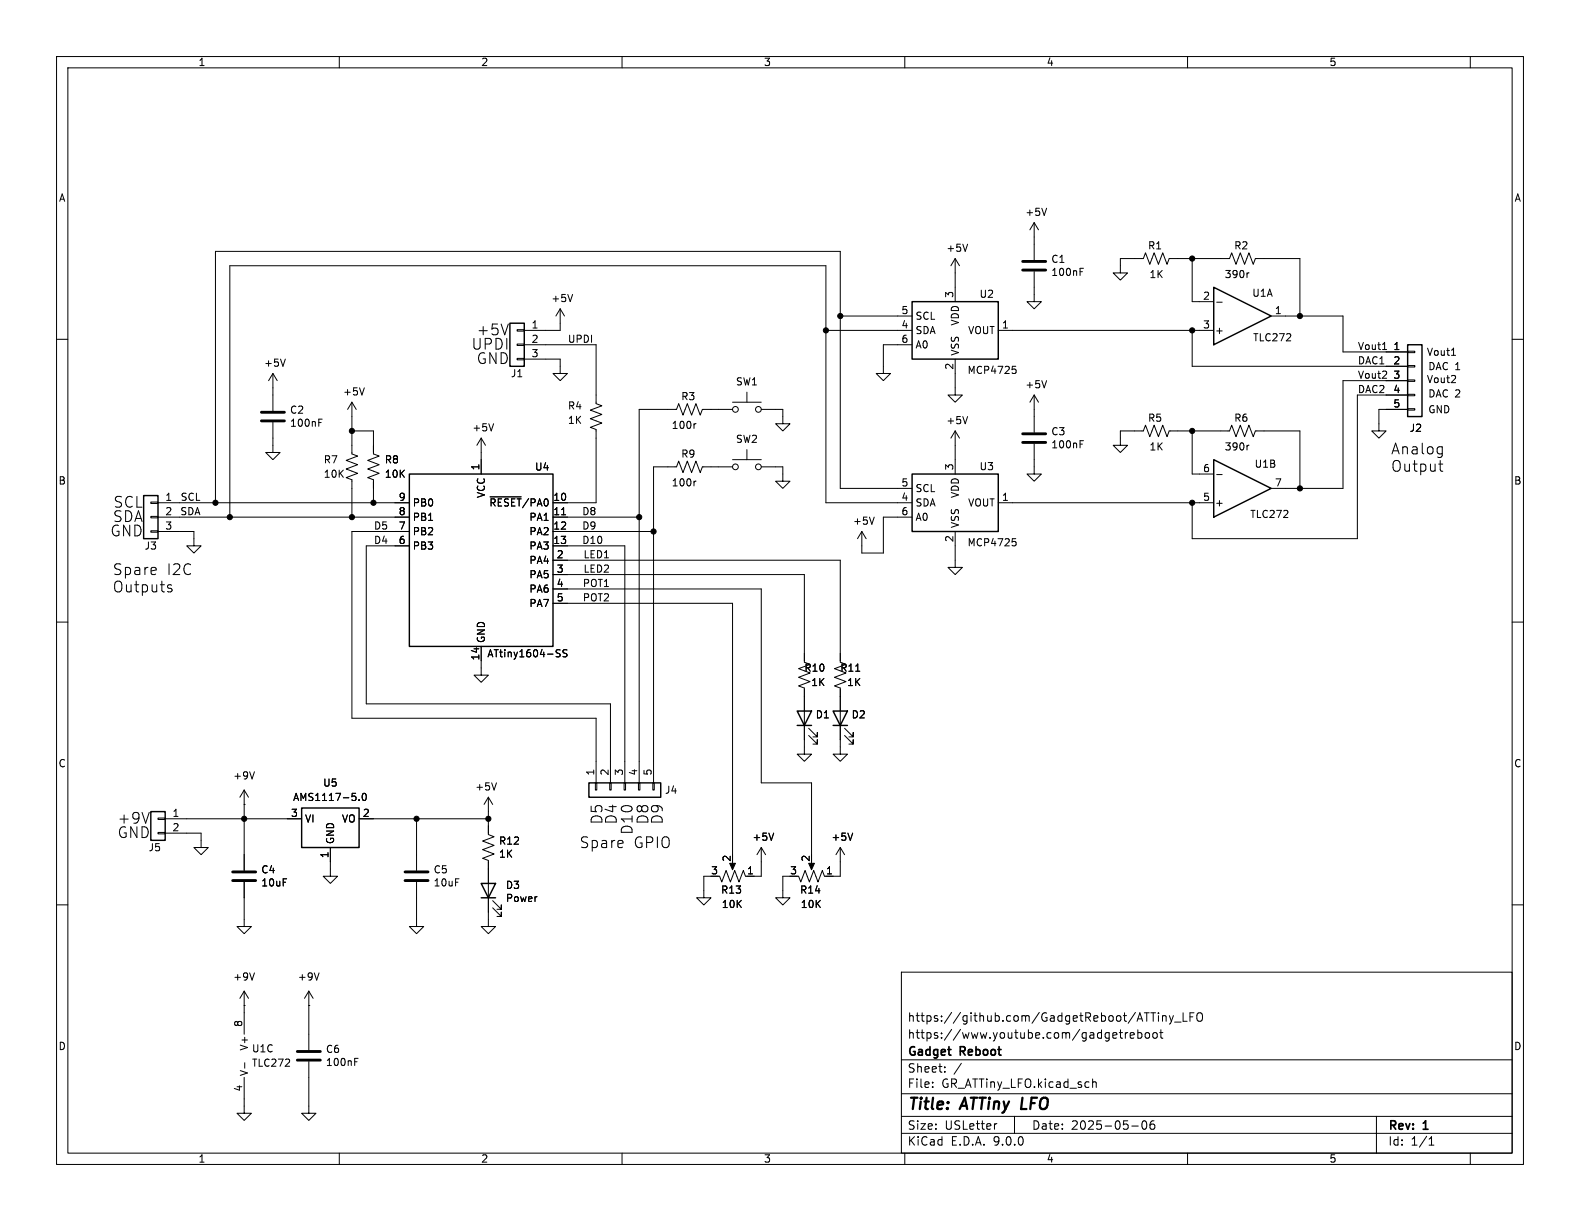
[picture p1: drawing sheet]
<svg xmlns="http://www.w3.org/2000/svg" width="279mm" height="216mm" viewBox="0 0 279 216" stroke-linecap="round" stroke-linejoin="round" font-family="sans-serif">
<g fill="none" stroke="#000" stroke-width=".18">
<path d="M10 10h259.4v195.9h-259.4zM12 12h255.4v191.9h-255.4zM60 10v2M110 10v2M160 10v2M210 10v2M260 10v2M182.9 39.4v6.6M182.9 39.4l-.8 1.2M182.9 39.4l.7 1.2M185.1 36.8l-.4 1.3M91.4 58.3h1.3v.2h-1.3z"/>
<path d="M99.1 54.6v3.8h-6.4M99.1 54.6l-.8 1.3M99.1 54.6l.7 1.3M101.3 52.1l-.5 1.2M146 58.4h15.3M148.6 55.9h12.7M168.9 45.7v7.6M168.9 45.7l-.8 1.3M168.9 45.7l.8 1.3M171.1 43.2l-.4 1.2M176.5 58.4h38.1M182.9 48v5.3h1.2l-1.2 1.3-1.3-1.3h1.3"/>
<path d="M191 48h.4M191 47.4h.6M198.1 48.3h-1.3l1.3 1.2 1.3-1.2h-1.3v-2.6h4.1l.4-1 .7 2 .8-2 .8 2 .7-2 .8 2 .4-1h10.6l.4-1 .8 2 .7-2 .8 2 .8-2 .7 2 .4-1h7.9v10.2M210.8 58.4v6.4h38.1M210.8 45.7v7.6h3.8M215.2 53.4h.9M220.9 48.2l-.3 .1M224.8 55.9h12.7v6.3h11.4M10 60h2M48.3 74.7v5.3h1.2l-1.2 1.3-1.3-1.3h1.3M48.3 66v6.6M48.3 66l-.8 1.3"/>
<path d="M48.3 66l.7 1.3M50.5 63.5l-.5 1.3M56.4 74.7h.4M56.4 74.1h.6M62.2 76.2h3.8v4.1l1.1 .3-2.1 .8 2.1 .8-2.1 .7 2.1 .8-2.1 .8 1 .3v4.1M62.2 71.1v9.2l1 .3-2 .8 2 .8-2 .7 2 .8-2 .8 1 .3v6.6M62.2 71.1l-.7 1.3M62.2 71.1l.8 1.3M64.4 68.6l-.4 1.2M85.1 77.5l-.8 1.2M85.1 77.5l.8 1.2M85.1 77.5v6.3"/>
<path d="M87.3 74.9l-.4 1.3M91.4 60.8h1.3v.3h-1.3zM91.4 63.4h1.3v.2h-1.3zM92.7 63.5h6.4v2.5h1.2l-1.2 1.3-1.3-1.3h1.3M92.7 61h12.7v10.4l1 .4-2 .7 2 .8-2 .7 2 .8-2 .8 1 .3v13h-7.6M123.1 74.9l-.3 .1M129.5 72.4h-5.3l-.4 1-.7-2-.8 2-.8-2-.7 2-.8-2-.4 1h-6.6v66M129.5 71.1h5.1M132.1 69.3v1.8M132.1 79.5v1.8M134.6 72.4h3.8v2.5h1.3l-1.3 1.3-1.2-1.3h1.2M161.3 61h-5.1v5h1.3l-1.3 1.3-1.3-1.3h1.3"/>
<path d="M168.9 63.5v6.4h1.3l-1.3 1.2-1.3-1.2h1.3M168.9 76.2v7.6M168.9 76.2l-.8 1.3M168.9 76.2l.8 1.3M171.1 73.7l-.4 1.2M179 64.8h.6M179.1 65.3h.3l.3 .2-.1 .4-.5 .1M182.9 78.5v5.3h1.2l-1.2 1.3-1.3-1.3h1.3M182.9 69.9v6.6M182.9 69.9l-.8 1.2M182.9 69.9l.7 1.2M185.1 67.3l-.4 1.3"/>
<path d="M191 78.5h.4M191 77.9h.6M198.1 78.7h-1.3l1.3 1.3 1.3-1.3h-1.3v-2.5h4.1l.4-1 .7 2 .8-2 .8 2 .7-2 .8 2 .4-1h10.6l.4-1 .8 2 .7-2 .8 2 .8-2 .7 2 .4-1h7.9v10.2M210.8 76.2v7.6h3.8M220.9 78.7l-.3 .1M244.4 66.9h.8M244.5 61.8h.7M245.1 65.7v.5M248.9 62.1h1.3v.3h-1.3zM248.9 64.6h1.3v.3h-1.3zM248.9 67.2h1.3v.2h-1.3zM248.9 69.7h1.3v.3h-1.3z"/>
<path d="M248.9 72.3h1.3v.2h-1.3zM248.9 72.4h-5.1v3.8h1.3l-1.3 1.3-1.2-1.3h1.2M248.9 67.3h-11.4v19.1h-12.7M248.9 69.9h-8.9v25.4h-29.2v-6.4M254.9 79l.1 .1M255 79v1.5l-.1 .3M256.6 67.7h.8M256.7 62.8h.7M257.3 66.5v.4M267.4 60h2M26.7 88.8h1.2v.2h-1.2zM26.7 91.3h1.2v.3h-1.2z"/>
<path d="M26.7 93.9h1.2v.2h-1.2zM27.9 94h6.4v2.5h1.3l-1.3 1.3-1.3-1.3h1.3M27.9 88.9h44.5M27.9 91.4h44.5M72.4 94h-10.2v33h43.2v11.4M72.4 96.5h-7.6v28h43.1v13.9M86.7 87.9h5.5M97.8 99.1h50.8v18l1 .4-2 .7 2 .8-2 .8 2 .7-2 .8 1 .4v11.7h1.3l-1.3 1.2-1.3-1.2h1.3M97.8 96.5h12.7v41.9M97.8 91.4h15.2M97.8 94h17.8M99.3 91h.7"/>
<path d="M123.1 85.1h-.3M129.5 82.6h-5.3l-.4 1-.7-2.1-.8 2.1-.8-2.1-.7 2.1-.8-2.1-.4 1.1h-4v55.8M129.5 81.3h5.1M134.6 82.6h3.8v2.5h1.3l-1.3 1.3-1.2-1.3h1.2M152.4 94l-.8 1.3M152.4 94l.8 1.3M154.6 91.4l-.4 1.3M161.3 88.9h-15.3v-41.9h-105.4v44.4M161.3 91.4h-5.1v6.4h-3.8v-3.8M161.3 86.4h-12.7v-41.9h-110.5v44.4M168.9 94v6.3h1.3l-1.3 1.3-1.3-1.3h1.3M176.5 88.9h38.1"/>
<path d="M179 95.3h.6M179.1 95.7h.3l.3 .3-.1 .4-.5 .1M215.2 83.9h.9M254.4 82.1h.7M254.7 83.1l.1 .1 .3 .1M255 80.2l-.1 .1M10 110h2M29.9 104l.4 .1 .1 .3-.2 .3h-.4M29.9 103.4l.4 .1M85.1 114.3v5.1h1.3l-1.3 1.3-1.3-1.3h1.3M97.8 101.6h44.4v15.5l1.1 .4-2.1 .7 2.1 .8-2.1 .8 2.1 .7-2.1 .8 1 .4v11.7h1.3l-1.3 1.2-1.2-1.2h1.2M97.8 104.1h36.8v34.3h8.9v12.7"/>
<path d="M97.8 106.7h31.7v44.4M98.5 115.4l.4 .2 .2 .3-.3 .2h-.5M98.5 114.9h.6M100.3 114.9h-.5l-.2 .1v.4l.5 .2 .2 .3-.3 .2h-.5M151.3 118.7h.7M267.4 110h2M43.2 139.7v14.2M43.2 139.7l-.8 1.3M43.2 139.7l.7 1.3M45 136.5l-.4 1.2M87.8 138.4l-.4 1.3M105.3 138.4h.2v1.3h-.2z"/>
<path d="M107.8 138.4h.3v1.3h-.3zM110.4 138.4h.2v1.3h-.2zM112.9 138.4h.3v1.3h-.3zM115.4 138.4h.3v1.3h-.3zM143 130l1.5 1.6v-.8v.8h-.7M143 128.8l1.5 1.5v-.8v.8h-.7M149.4 130l1.5 1.6v-.8v.8h-.8M149.4 128.8l1.5 1.5v-.8v.8h-.8M27.9 144.7h1.3v.2h-1.3zM27.9 147.2h1.3v.2h-1.3zM29.2 147.3h6.4v2.6h-1.3l1.3 1.2 1.2-1.2h-1.2M29.2 144.8h24.1"/>
<path d="M43.2 142.2h.1M43.2 156v7.8h1.2l-1.2 1.3-1.3-1.3h1.3M58.4 149.9v5h1.3l-1.3 1.3-1.3-1.3h1.3M63.5 141.4v.1M63.5 144.8h22.9M64.2 140.4l.1-.1a.68 .68 0 0 1 .5 .6 .68 .68 0 0 1-.5 .6l-.1-.1-.2-.3zM73.7 156v7.8h1.2l-1.2 1.3-1.3-1.3h1.3M73.7 144.8v9.1M86.4 141v6.6l1 .4-2.1 .7 2.1 .8-2.1 .7 2.1 .8-2.1 .8 1.1 .3v11.7h1.2l-1.2 1.3-1.3-1.3h1.3M86.4 141l.7 1.2M86.4 141l-.8 1.2M87.1 159.3l1.5 1.5v-.8v.8h-.7"/>
<path d="M125.7 154.9h-1.2v3.9h1.2l-1.2 1.2-1.3-1.2h1.3M127 154.9h.3l.3 1.1 .8-2.1 .8 2.1 .7-2.1 .8 2.1 .7-2.1 .4 1M129.5 152.4v1M134.6 149.9l-.7 1.2M134.6 149.9l.8 1.2M134.6 149.9v5h-2.5M136.8 147.3l-.4 1.3M139.7 154.9h-1.3v3.9h1.3l-1.3 1.2-1.2-1.2h1.2M141 154.9h.2l.4 1.1 .8-2.1 .7 2.1 .8-2.1 .8 2.1 .7-2.1 .4 1M143.5 152.4v1M148.6 149.9v5h-2.6M148.6 149.9l-.8 1.2"/>
<path d="M148.6 149.9l.8 1.2M150.8 147.3l-.4 1.3M10 160h2M43.2 177.8h.1M43.2 175.3v7.6M43.2 175.3l-.8 1.2M43.2 175.3l.7 1.2M45 172l-.4 1.3M54.6 177.8h.1M54.6 175.3v10.4M54.6 175.3l-.8 1.2M54.6 175.3l.8 1.2"/>
<path d="M56.4 172l-.4 1.3M87.1 160.5l1.5 1.6v-.8v.8h-.7M159.4 171.9h108v32h-108zM203.5 179.1h.9M204.9 179.1v.1M204.9 179.6v1M205.6 179.7l.2-.1 .3 .1 .1 .9M205.6 179.6v1M206.8 179.6l.3 1M207.5 179.6l-.4 1M209.2 179.1v1.5h.7M210.4 179.8h.5"/>
<path d="M211.1 179.1h-.7v1.5M211.9 179.2a.5 .5 0 0 1 .5-.1 .5 .5 0 0 1 .2 .5v.5a.5 .5 0 0 1-.5 .5 .5 .5 0 0 1-.5-.5v-.5zM267.4 160h2M43.2 190.5v6.4h1.2l-1.2 1.2-1.3-1.2h1.3M43.3 187.9v1M54.6 187.7v9.2h1.3l-1.3 1.2-1.3-1.2h1.3M62.7 187.7h.4M62.7 187.1h.6M159.4 197.4h108M159.4 193.4h108M159.4 187.4h108M164.9 192.1v.2"/>
<path d="M164.9 191.4v.1M167.1 189.4v.2M167.1 188.7v.1M170 188l-1.3 1.9M176.3 198.7l-.3 .1M179.4 197.4v3M193.2 190.8v1.5M193.2 191.4l.2-.1 .4 .1 .1 .9M197.3 182.6l.2 .3-.7 .2M197.4 183.5l-.1 .1M197.9 182.6h.6M198.1 182.1v1.3l.4 .2"/>
<path d="M199 182.6v1M199.4 182.6l-.3 .1-.1 .2M199.9 183.1l.7-.2-.1-.2-.4-.1-.2 .2v.7h.6M200.1 199.1h1.2M201.2 182.7l.4-.1 .3 .3v.4l-.1 .2h-.6M201.2 182.1v1.5M202.1 198.3l.2-.1a.81 .81 0 0 1 .6 .6 .81 .81 0 0 1-.3 .8l-.2 .1a.81 .81 0 0 1-.3-1.4zM202.6 182.7l.2-.1 .4 .1 .1 .6-.2 .2-.3 .1-.2-.2zM204 182.7l.4-.1 .2 .3v.4l-.2 .3-.4-.1-.1-.2v-.4zM204.1 198.2a.59 .59 0 0 0-.7 .6v.6l.1 .2 .4 .1 .2-.2 .1-.5-.1-.2h-.5l-.2 .2M205.1 182.6h.5M205.3 182.1v1.3l.3 .2"/>
<path d="M207.1 180.6l-.1 .3-.2 .2M207.7 180.7h1.2M243.4 197.4v6.5M60 203.9v2M110 203.9v2M159.4 200.4h108M160 203.9v2M210 203.9v2M252.7 202.5h.9M252.7 201.4l.4-.4v1.5M260 203.9v2"/>
<circle cx="130" cy="72.4" r=".51"/>
<circle cx="134.1" cy="72.4" r=".51"/>
<circle cx="130" cy="82.6" r=".51"/>
<circle cx="134.1" cy="82.6" r=".51"/>
</g>
<g fill="none" stroke="#000" stroke-width=".25">
<path d="M90.2 57.2h2.5v7.6h-2.5zM161.3 53.3h15.2v10.2h-15.2zM214.6 50.8l10.2 5.1-10.2 5.1zM248.9 61h2.6v12.7h-2.6zM25.4 87.6h2.5v7.7h-2.5zM72.4 83.8h25.4v30.5h-25.4zM161.3 83.8h15.2v10.2h-15.2zM214.6 81.3l10.2 5.1-10.2 5zM104.1 138.4h12.7v2.6h-12.7zM141 125.7h2.5l-1.3 2.6zM141 128.3h2.5M147.3 125.7h2.6l-1.3 2.6z"/>
<path d="M147.3 128.3h2.6M26.7 143.5h2.5v5.1h-2.5zM53.3 142.9h10.2v7h-10.2zM85.1 156.2h2.5l-1.2 2.6zM85.1 158.8h2.5"/>
</g>
<path d="M180.8 46.2h4.1M180.8 47.8h4.1M46.2 72.9h4.1M46.2 74.4h4.1M180.8 76.7h4.1M180.8 78.2h4.1M41.1 154.2h4.1M41.1 155.7h4.1M71.6 154.2h4.1M71.6 155.7h4.1M52.6 185.9h4M52.6 187.5h4" fill="none" stroke="#000" stroke-width=".51"/>
<g fill="#000" stroke="#000" stroke-width=".18">
<path d="M129 152.7h1l-.5 1.1zM143 152.7h1l-.5 1.1z"/>
<circle cx="146" cy="58.4" r=".46"/>
<circle cx="148.6" cy="55.9" r=".46"/>
<circle cx="210.8" cy="45.7" r=".46"/>
<circle cx="210.8" cy="58.4" r=".46"/>
<circle cx="229.9" cy="55.9" r=".46"/>
<circle cx="62.2" cy="76.2" r=".46"/>
<circle cx="210.8" cy="76.2" r=".46"/>
<circle cx="38.1" cy="88.9" r=".46"/>
<circle cx="40.6" cy="91.4" r=".46"/>
<circle cx="62.2" cy="91.4" r=".46"/>
<circle cx="66" cy="88.9" r=".46"/>
<circle cx="113" cy="91.4" r=".46"/>
<circle cx="115.6" cy="94" r=".46"/>
<circle cx="210.8" cy="88.9" r=".46"/>
<circle cx="229.9" cy="86.4" r=".46"/>
<circle cx="43.2" cy="144.8" r=".46"/>
<circle cx="73.7" cy="144.8" r=".46"/>
<circle cx="86.4" cy="144.8" r=".46"/>
</g>
<g font-size="2.8">
<text x="160.4" y="196.8">Title:</text>
<text x="170.1" y="196.8">ATTiny LFO</text>
</g>
<g font-size="2.7">
<text x="84.3" y="59.4">+5V</text>
<text x="83.4" y="62">UPDI</text>
<text x="84.3" y="64.5">GND</text>
<text x="245.9" y="80.5">Analog</text>
<text x="245.9" y="83.6">Output</text>
<text x="20.1" y="89.9">SCL</text>
<text x="19.5" y="95">GND</text>
<text x="20" y="92.5">SDA</text>
<text x="19.8" y="101.8">Spare</text>
<text x="29.4" y="101.8">I2C</text>
<text x="19.8" y="104.9">Outputs</text>
<text x="20.8" y="145.8">+9V</text>
<text x="20.8" y="148.3">GND</text>
<text x="106.7" y="145.8" transform="rotate(-90 106.7 145.8)">D5</text>
<text x="109.2" y="145.8" transform="rotate(-90 109.2 145.8)">D4</text>
<text x="112" y="147.6" transform="rotate(-90 112 147.6)">D10</text>
<text x="114.8" y="145.8" transform="rotate(-90 114.8 145.8)">D8</text>
<text x="117.3" y="145.8" transform="rotate(-90 117.3 145.8)">D9</text>
<text x="102.4" y="150.1">Spare</text>
<text x="112" y="150.1">GPIO</text>
</g>
<g font-size="2.1">
<text x="160.4" y="183.9">https://www.youtube.com/gadgetreboot</text>
<text x="160.4" y="180.9">https://github.com/GadgetReboot/ATTiny_LFO</text>
<text x="160.4" y="189.9">Sheet:</text>
<text x="160.4" y="187.1">Gadget</text>
<text x="169.9" y="187.1">Reboot</text>
<text x="160.4" y="192.6">File:</text>
<text x="166.5" y="192.6">GR_ATTiny_LFO.kicad_sch</text>
<text x="160.4" y="202.8">KiCad</text>
<text x="160.4" y="200">Size:</text>
<text x="167.1" y="200">USLetter</text>
<text x="168.1" y="202.8">E.D.A.</text>
<text x="175.7" y="202.8">9.0.0</text>
<text x="182.4" y="200">Date:</text>
<text x="189.4" y="200">2025-05-06</text>
<text x="245.4" y="200.2">Rev:</text>
<text x="245.4" y="202.8">Id:</text>
<text x="249.5" y="202.8">1/1</text>
<text x="251.8" y="200.2">1</text>
</g>
<g font-size="1.8">
<text x="35" y="11.9">1</text>
<text x="85" y="11.9">2</text>
<text x="135" y="11.9">3</text>
<text x="185" y="11.9">4</text>
<text x="235" y="11.9">5</text>
<text x="10.3" y="35.9">A</text>
<text x="267.7" y="35.9">A</text>
<text x="181.2" y="38.4">+5V</text>
<text x="167.3" y="44.7">+5V</text>
<text x="185.8" y="46.7">C1</text>
<text x="202.9" y="44.3">R1</text>
<text x="218.2" y="44.3">R2</text>
<text x="97.4" y="53.6">+5V</text>
<text x="168.7" y="52.8" transform="rotate(-90 168.7 52.8)">3</text>
<text x="173.1" y="52.9">U2</text>
<text x="185.8" y="49">100nF</text>
<text x="203.2" y="49.4">1K</text>
<text x="212.7" y="53.1">2</text>
<text x="216.5" y="49.4">390r</text>
<text x="221.4" y="52.7">U1A</text>
<text x="93.9" y="58.2">1</text>
<text x="159.3" y="55.6">5</text>
<text x="159.3" y="58.2">4</text>
<text x="161.8" y="56.7">SCL</text>
<text x="161.8" y="59.3">SDA</text>
<text x="169.8" y="57.7" transform="rotate(-90 169.8 57.7)">VDD</text>
<text x="171.1" y="59.3">VOUT</text>
<text x="177.1" y="58.2">1</text>
<text x="212.7" y="58.2">3</text>
<text x="214.8" y="59.3">+</text>
<text x="225.4" y="55.6">1</text>
<text x="46.6" y="65">+5V</text>
<text x="93.9" y="60.7">2</text>
<text x="93.9" y="63.2">3</text>
<text x="100.3" y="60.7">UPDI</text>
<text x="159.3" y="60.7">6</text>
<text x="161.8" y="61.8">A0</text>
<text x="168.7" y="65.5" transform="rotate(-90 168.7 65.5)">2</text>
<text x="169.8" y="63" transform="rotate(-90 169.8 63)">VSS</text>
<text x="221.5" y="60.6">TLC272</text>
<text x="240" y="62">Vout1</text>
<text x="240" y="64.5">DAC1</text>
<text x="246.3" y="62">1</text>
<text x="246.3" y="64.5">2</text>
<text x="252.2" y="63">Vout1</text>
<text x="252.5" y="65.5">DAC 1</text>
<text x="60.6" y="70.1">+5V</text>
<text x="90.2" y="66.9">J1</text>
<text x="120.4" y="71">R3</text>
<text x="130" y="68.4">SW1</text>
<text x="171" y="66.3">MCP4725</text>
<text x="181.2" y="68.9">+5V</text>
<text x="240" y="67">Vout2</text>
<text x="240" y="69.6">DAC2</text>
<text x="246.3" y="67.1">3</text>
<text x="246.3" y="69.6">4</text>
<text x="252.2" y="67.8">Vout2</text>
<text x="252.5" y="70.4">DAC 2</text>
<text x="51.2" y="73.4">C2</text>
<text x="51.2" y="75.7">100nF</text>
<text x="83.4" y="76.5">+5V</text>
<text x="100.3" y="72.6">R4</text>
<text x="100.3" y="75.2">1K</text>
<text x="118.7" y="76">100r</text>
<text x="167.3" y="75.2">+5V</text>
<text x="185.8" y="77.2">C3</text>
<text x="202.9" y="74.8">R5</text>
<text x="218.2" y="74.8">R6</text>
<text x="246.3" y="72.1">5</text>
<text x="249.2" y="76.6">J2</text>
<text x="252.5" y="73.2">GND</text>
<text x="57.2" y="82.1">R7</text>
<text x="68" y="82.1">R8</text>
<text x="84.8" y="83.3" transform="rotate(-90 84.8 83.3)">1</text>
<text x="94.5" y="83.4">U4</text>
<text x="120.4" y="81.1">R9</text>
<text x="130" y="78.5">SW2</text>
<text x="168.7" y="83.3" transform="rotate(-90 168.7 83.3)">3</text>
<text x="173.1" y="83.3">U3</text>
<text x="185.8" y="79.5">100nF</text>
<text x="203.2" y="79.9">1K</text>
<text x="212.7" y="83.6">6</text>
<text x="216.5" y="79.9">390r</text>
<text x="221.8" y="82.9">U1B</text>
<text x="10.3" y="85.9">B</text>
<text x="29.1" y="88.6">1</text>
<text x="31.8" y="88.6">SCL</text>
<text x="57.2" y="84.7">10K</text>
<text x="68" y="84.7">10K</text>
<text x="70.4" y="88.6">9</text>
<text x="72.9" y="89.8">PB0</text>
<text x="86" y="88.2" transform="rotate(-90 86 88.2)">VCC</text>
<text x="86.4" y="89.8">~{RESET}/PA0</text>
<text x="97.7" y="88.6">10</text>
<text x="118.7" y="86.2">100r</text>
<text x="159.3" y="86.1">5</text>
<text x="159.3" y="88.6">4</text>
<text x="161.8" y="87.2">SCL</text>
<text x="161.8" y="89.8">SDA</text>
<text x="169.8" y="88.2" transform="rotate(-90 169.8 88.2)">VDD</text>
<text x="171.1" y="89.8">VOUT</text>
<text x="177.1" y="88.6">1</text>
<text x="212.7" y="88.6">5</text>
<text x="214.8" y="89.8">+</text>
<text x="225.4" y="86.1">7</text>
<text x="267.7" y="85.9">B</text>
<text x="29.1" y="91.2">2</text>
<text x="29.1" y="93.7">3</text>
<text x="31.8" y="91.2">SDA</text>
<text x="66" y="93.7">D5</text>
<text x="70.4" y="91.2">8</text>
<text x="70.4" y="93.7">7</text>
<text x="72.9" y="92.3">PB1</text>
<text x="72.9" y="94.8">PB2</text>
<text x="93.5" y="92.3">PA1</text>
<text x="93.5" y="94.8">PA2</text>
<text x="97.7" y="91.2">11</text>
<text x="97.7" y="93.7">12</text>
<text x="102.9" y="93.7">D9</text>
<text x="102.9" y="91.2">D8</text>
<text x="150.7" y="93">+5V</text>
<text x="159.3" y="91.2">6</text>
<text x="161.8" y="92.3">A0</text>
<text x="168.7" y="96" transform="rotate(-90 168.7 96)">2</text>
<text x="169.8" y="93.5" transform="rotate(-90 169.8 93.5)">VSS</text>
<text x="221" y="91.8">TLC272</text>
<text x="25.5" y="97.4">J3</text>
<text x="66" y="96.3">D4</text>
<text x="70.4" y="96.3">6</text>
<text x="72.9" y="97.4">PB3</text>
<text x="93.5" y="97.4">PA3</text>
<text x="93.5" y="99.9">PA4</text>
<text x="97.7" y="96.3">13</text>
<text x="98.4" y="98.8">2</text>
<text x="98.4" y="101.3">3</text>
<text x="102.9" y="96.3">D10</text>
<text x="103.1" y="101.3">LED2</text>
<text x="103.1" y="98.8">LED1</text>
<text x="171" y="96.8">MCP4725</text>
<text x="93.5" y="102.5">PA5</text>
<text x="93.5" y="105">PA6</text>
<text x="93.5" y="107.5">PA7</text>
<text x="98.4" y="103.9">4</text>
<text x="98.4" y="106.4">5</text>
<text x="103" y="103.9">POT1</text>
<text x="103" y="106.4">POT2</text>
<text x="86" y="113.8" transform="rotate(-90 86 113.8)">GND</text>
<text x="84.8" y="116.9" transform="rotate(-90 84.8 116.9)">14</text>
<text x="86.1" y="116.4">ATtiny1604-SS</text>
<text x="142.1" y="119">R10</text>
<text x="148.5" y="119">R11</text>
<text x="143.4" y="121.5">1K</text>
<text x="149.7" y="121.5">1K</text>
<text x="144.2" y="127.2">D1</text>
<text x="150.5" y="127.2">D2</text>
<text x="10.3" y="135.9">C</text>
<text x="105.2" y="137.2" transform="rotate(-90 105.2 137.2)">1</text>
<text x="107.7" y="137.2" transform="rotate(-90 107.7 137.2)">2</text>
<text x="110.2" y="137.2" transform="rotate(-90 110.2 137.2)">3</text>
<text x="112.8" y="137.2" transform="rotate(-90 112.8 137.2)">4</text>
<text x="115.3" y="137.2" transform="rotate(-90 115.3 137.2)">5</text>
<text x="267.7" y="135.9">C</text>
<text x="41.1" y="138">+9V</text>
<text x="51.7" y="141.8">AMS1117-5.0</text>
<text x="57" y="139.3">U5</text>
<text x="83.9" y="140">+5V</text>
<text x="117.5" y="140.6">J4</text>
<text x="30.4" y="144.5">1</text>
<text x="30.4" y="147.1">2</text>
<text x="51.4" y="144.5">3</text>
<text x="53.8" y="145.6">VI</text>
<text x="59.3" y="149.4" transform="rotate(-90 59.3 149.4)">GND</text>
<text x="60.4" y="145.6">VO</text>
<text x="64.1" y="144.5">2</text>
<text x="88.1" y="149.6">R12</text>
<text x="133" y="148.9">+5V</text>
<text x="146.9" y="148.9">+5V</text>
<text x="26.2" y="150.7">J5</text>
<text x="46.1" y="154.6">C4</text>
<text x="58.2" y="151.8" transform="rotate(-90 58.2 151.8)">1</text>
<text x="76.6" y="154.6">C5</text>
<text x="88.1" y="151.9">1K</text>
<text x="125.7" y="154.7">3</text>
<text x="129.3" y="152.5" transform="rotate(-90 129.3 152.5)">2</text>
<text x="132" y="154.7">1</text>
<text x="139.6" y="154.7">3</text>
<text x="143.3" y="152.5" transform="rotate(-90 143.3 152.5)">2</text>
<text x="146" y="154.7">1</text>
<text x="46.1" y="156.9">10uF</text>
<text x="76.6" y="156.9">10uF</text>
<text x="89.4" y="157.4">D3</text>
<text x="89.4" y="159.7">Power</text>
<text x="127.4" y="158.2">R13</text>
<text x="127.5" y="160.8">10K</text>
<text x="141.4" y="158.2">R14</text>
<text x="141.5" y="160.8">10K</text>
<text x="41.1" y="173.6">+9V</text>
<text x="52.6" y="173.6">+9V</text>
<text x="10.3" y="185.9">D</text>
<text x="42.9" y="181.7" transform="rotate(-90 42.9 181.7)">8</text>
<text x="44" y="185.9" transform="rotate(-90 44 185.9)">V+</text>
<text x="267.7" y="185.9">D</text>
<text x="44" y="190.4" transform="rotate(-90 44 190.4)">V-</text>
<text x="44.5" y="186.3">U1C</text>
<text x="44.5" y="188.8">TLC272</text>
<text x="57.5" y="186.4">C6</text>
<text x="57.5" y="188.7">100nF</text>
<text x="42.9" y="193.1" transform="rotate(-90 42.9 193.1)">4</text>
<text x="35" y="205.8">1</text>
<text x="85" y="205.8">2</text>
<text x="135" y="205.8">3</text>
<text x="185" y="205.8">4</text>
<text x="235" y="205.8">5</text>
</g>
</svg>
